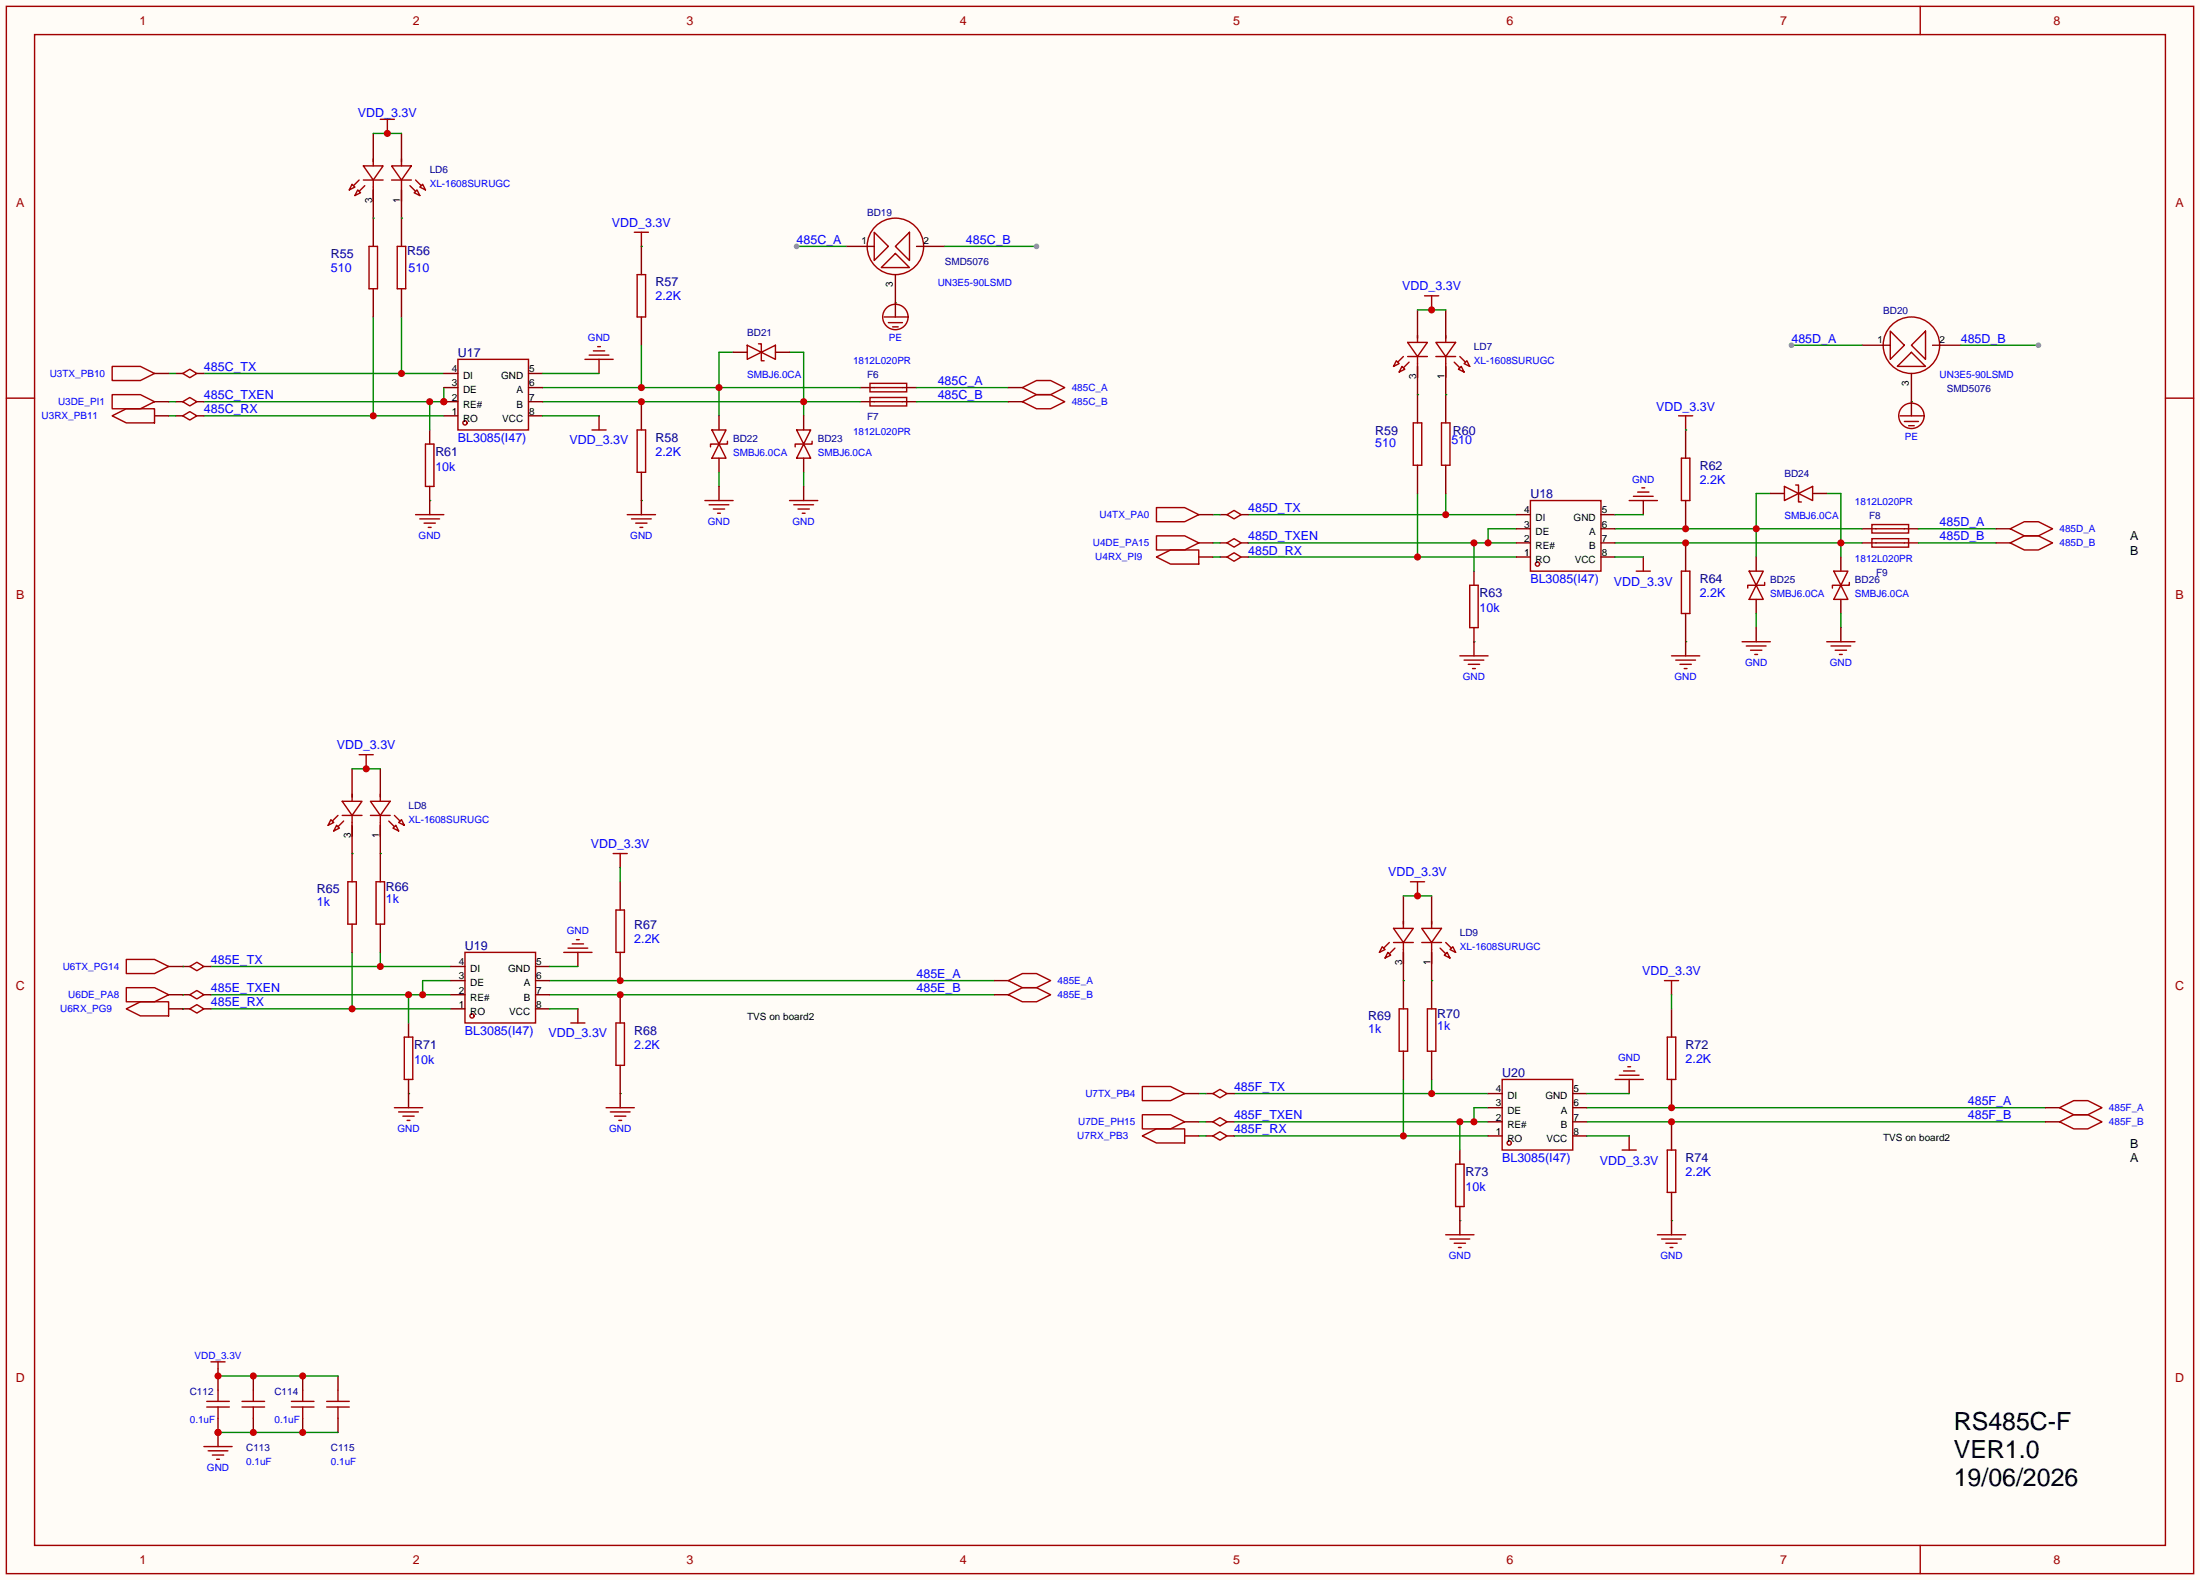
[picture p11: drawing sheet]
<svg xmlns="http://www.w3.org/2000/svg" width="396mm" height="284mm" viewBox="0 0 396 284" stroke-linecap="round" stroke-linejoin="round" font-family="sans-serif">
<path d="M0 0h396v284.2h-396z" fill="#fffcf7"/>
<g fill="none" stroke="#870000" stroke-width=".25">
<path d="M115.4 57v5.1M115.4 44.3v5.1M77.3 77.3v2.6M107.8 74.8h.1M115.4 72.3v5M303.4 77.3v5.1M303.4 77.3h.1M77.3 87.5v2.5M115.4 85v5M303.4 90v5.1M303.4 97.7v5M265.3 102.7v2.6"/>
<path d="M265.3 112.9v2.5M295.8 100.2h.1M303.4 110.4v5M111.6 158.6v5.1M111.6 156.1h.1M111.6 171.3v5.1M111.6 178.9v5.1M73.5 184v2.6M73.5 194.2v2.5M104 181.5h.1M111.6 191.6v5.1"/>
</g>
<g fill="none" stroke="#a10000" stroke-width=".25">
<path d="M1.1 1.1h393.7v282h-393.7zM6.2 6.2h383.6v271.8h-383.6zM345.6 1.1v5.1M114.2 41.8h2.5M114.7 49.4h1.5v7.6h-1.5zM115.4 41.8v2.5M1.1 71.6h5.1M76.6 79.9h1.5v7.6h-1.5zM106.6 77.3h2.5M107.8 74.8v2.5M114.7 77.3h1.5v7.7h-1.5zM302.1 74.8h2.6"/>
<path d="M303.4 74.8v2.5M389.8 71.6h5M302.6 82.4h1.6v7.6h-1.6zM264.5 105.3h1.6v7.6h-1.6zM294.5 102.7h2.6M295.8 100.2v2.5M302.6 102.7h1.6v7.7h-1.6zM110.4 153.5h2.5M111.6 153.5v2.6M110.9 163.7h1.5v7.6h-1.5zM72.8 186.6h1.5v7.6h-1.5zM102.7 184h2.6"/>
<path d="M104 181.5v2.5M110.9 184h1.5v7.6h-1.5zM345.6 278v5.1"/>
</g>
<path d="M72.3 57v10.2M36.7 67.2h43.2" fill="none" stroke="#008700" stroke-width=".25"/>
<circle cx="72.3" cy="67.2" r=".63" fill="#c00"/>
<path d="M67.2 57v17.8M36.7 74.8h43.2" fill="none" stroke="#008700" stroke-width=".25"/>
<circle cx="67.2" cy="74.8" r=".63" fill="#c00"/>
<path d="M77.3 72.3v5M79.9 69.7v2.6h-43.2" fill="none" stroke="#008700" stroke-width=".25"/>
<g fill="#c00">
<circle cx="79.9" cy="72.3" r=".63"/>
<circle cx="77.3" cy="72.3" r=".63"/>
</g>
<path d="M224.7 97.7h48.2M265.3 97.7v5M272.9 95.1h-5.1v2.6" fill="none" stroke="#008700" stroke-width=".25"/>
<g fill="#c00">
<circle cx="267.8" cy="97.7" r=".63"/>
<circle cx="265.3" cy="97.7" r=".63"/>
</g>
<path d="M255.1 88.8v11.4M224.7 100.2h48.2" fill="none" stroke="#008700" stroke-width=".25"/>
<circle cx="255.1" cy="100.2" r=".63" fill="#c00"/>
<path d="M224.7 92.6h48.2M260.2 88.8v3.8" fill="none" stroke="#008700" stroke-width=".25"/>
<circle cx="260.2" cy="92.6" r=".63" fill="#c00"/>
<path d="M98.9 176.4h80" fill="none" stroke="#008700" stroke-width=".25"/>
<circle cx="111.6" cy="176.4" r=".63" fill="#c00"/>
<path d="M38 178.9h43.2M73.5 178.9v5.1M81.2 176.4h-5.1v2.5" fill="none" stroke="#008700" stroke-width=".25"/>
<g fill="#c00">
<circle cx="76.1" cy="178.9" r=".63"/>
<circle cx="73.5" cy="178.9" r=".63"/>
</g>
<path d="M38 173.9h43.2M68.5 171.3v2.6" fill="none" stroke="#008700" stroke-width=".25"/>
<circle cx="68.5" cy="173.9" r=".63" fill="#c00"/>
<path d="M63.4 171.3v10.2M38 181.5h43.2" fill="none" stroke="#008700" stroke-width=".25"/>
<circle cx="63.4" cy="181.5" r=".63" fill="#c00"/>
<path d="M115.4 44.3h.1M303.4 77.3h.1M77.3 90h.1M115.4 90h.1M265.3 115.4h.1M303.4 115.4h.1M111.6 156.1v2.5M98.9 178.9h80M73.5 196.7h.1M111.6 196.7h.1" fill="none" stroke="#008700" stroke-width=".25"/>
<circle cx="111.6" cy="178.9" r=".63" fill="#c00"/>
<path d="M156.6 69h6.6v1.5h-6.6zM157.4 69.7h5" fill="none" stroke="#a10000" stroke-width=".25"/>
<path d="M154.8 69.7h2.6M162.4 69.7h2.6" fill="none" stroke="#870000" stroke-width=".25"/>
<path d="M97.7 69.7h57.1M115.4 62.1v7.6M132 63.4h-2.6v11.4M165 69.7h16.5" fill="none" stroke="#008700" stroke-width=".25"/>
<g fill="#c00">
<circle cx="129.4" cy="69.7" r=".63"/>
<circle cx="115.4" cy="69.7" r=".63"/>
</g>
<path d="M156.6 71.5h6.6v1.5h-6.6zM157.4 72.3h5" fill="none" stroke="#a10000" stroke-width=".25"/>
<path d="M154.8 72.3h2.6M162.4 72.3h2.6" fill="none" stroke="#870000" stroke-width=".25"/>
<path d="M97.7 72.3h57.1M142.1 63.4h2.6v11.4M165 72.3h16.5" fill="none" stroke="#008700" stroke-width=".25"/>
<g fill="#c00">
<circle cx="144.7" cy="72.3" r=".63"/>
<circle cx="115.4" cy="72.3" r=".63"/>
</g>
<path d="M300.9 178.9h.1M300.9 181.5v5.1M300.9 194.2v5.1M262.8 206.9v2.5M262.8 217v2.6M293.2 204.3h.1M300.9 201.8v5.1M300.9 214.5v5.1" fill="none" stroke="#870000" stroke-width=".25"/>
<path d="M299.6 176.4h2.5M300.9 176.4v2.5M300.1 186.6h1.5v7.6h-1.5zM262 209.4h1.5v7.6h-1.5zM292 206.9h2.5M293.2 204.3v2.6M300.1 206.9h1.5v7.6h-1.5z" fill="none" stroke="#a10000" stroke-width=".25"/>
<path d="M285.6 199.3h82.6" fill="none" stroke="#008700" stroke-width=".25"/>
<circle cx="300.9" cy="199.3" r=".63" fill="#c00"/>
<path d="M267.8 199.3h-2.5v2.5M222.1 201.8h45.7M262.8 201.8v5.1" fill="none" stroke="#008700" stroke-width=".25"/>
<g fill="#c00">
<circle cx="265.3" cy="201.8" r=".63"/>
<circle cx="262.8" cy="201.8" r=".63"/>
</g>
<path d="M222.1 196.7h45.7M257.7 194.2v2.5" fill="none" stroke="#008700" stroke-width=".25"/>
<circle cx="257.7" cy="196.7" r=".63" fill="#c00"/>
<path d="M252.6 194.2v10.1M222.1 204.3h45.7" fill="none" stroke="#008700" stroke-width=".25"/>
<circle cx="252.6" cy="204.3" r=".63" fill="#c00"/>
<path d="M300.9 178.9v2.6M262.8 219.6h.1M285.6 201.8h82.6M300.9 219.6h.1" fill="none" stroke="#008700" stroke-width=".25"/>
<circle cx="300.9" cy="201.8" r=".63" fill="#c00"/>
<g fill="none" stroke="#870000" stroke-width=".25">
<path d="M31.6 67.2h1.3M31.6 72.3h1.3M31.6 74.8h1.3M35.4 67.2h1.3M35.4 72.3h1.3M35.4 74.8h1.3M219.6 92.6h1.3M219.6 97.7h1.3M223.4 92.6h1.3M223.4 97.7h1.3M335.2 97.7h2.5M335.2 95.1h2.5"/>
<path d="M342.8 97.7h2.5M342.8 95.1h2.5M219.6 100.2h1.3M223.4 100.2h1.3M32.9 173.9h1.3M32.9 178.9h1.3M36.7 173.9h1.3M36.7 178.9h1.3M32.9 181.5h1.3M36.7 181.5h1.3M217 196.7h1.3M220.9 196.7h1.2"/>
<path d="M217 201.8h1.3M217 204.3h1.3M220.9 201.8h1.2M220.9 204.3h1.2"/>
</g>
<g fill="none" stroke="#a10000" stroke-width=".25">
<path d="M32.9 67.2l1.3-.8 1.2 .8-1.2 .7zM32.9 72.3l1.3-.8 1.2 .8-1.2 .7zM32.9 74.8l1.3-.8 1.2 .8-1.2 .8zM220.9 92.6l1.2-.8 1.3 .8-1.3 .7zM220.9 97.7l1.2-.8 1.3 .8-1.3 .7zM336.9 94.4h6.6v1.5h-6.6zM336.9 96.9h6.6v1.5h-6.6zM337.7 95.1h5.1M337.7 97.7h5.1M220.9 100.2l1.2-.8 1.3 .8-1.3 .8zM34.2 173.9l1.2-.8 1.3 .8-1.3 .7zM34.2 178.9l1.2-.7 1.3 .7-1.3 .8z"/>
<path d="M34.2 181.5l1.2-.8 1.3 .8-1.3 .7zM218.3 196.7l1.3-.7 1.3 .7-1.3 .8zM218.3 201.8l1.3-.8 1.3 .8-1.3 .8zM218.3 204.3l1.3-.7 1.3 .7-1.3 .8z"/>
</g>
<path d="M30.4 67.2h1.2M30.4 74.8h1.2M30.4 72.3h1.2M290.7 97.7h44.5M328.8 88.8h2.5v11.4M345.3 97.7h14M32.9 173.9h.1M32.9 178.9h.1M32.9 181.5h.1M215.8 196.7h1.2M215.8 204.3h1.2M215.8 201.8h1.2" fill="none" stroke="#008700" stroke-width=".25"/>
<g fill="#c00">
<circle cx="303.4" cy="97.7" r=".63"/>
<circle cx="331.3" cy="97.7" r=".63"/>
</g>
<path d="M290.7 95.1h44.5M318.6 88.8h-2.5v11.4M345.3 95.1h14" fill="none" stroke="#008700" stroke-width=".25"/>
<g fill="#c00">
<circle cx="303.4" cy="95.1" r=".63"/>
<circle cx="316.1" cy="95.1" r=".63"/>
</g>
<g fill="none" stroke="#a10000" stroke-width=".25">
<path d="M157.4 41.8l2.5 2.5-2.5 2.6zM161.2 45.6l2.5 2.5h-5.1zM163.7 41.8v5.1l-2.5-2.6z"/>
<circle cx="161.2" cy="44.3" r="5.1"/>
</g>
<path d="M152.3 44.3h5.1M161.2 49.4v5.1M165 44.3h5.1" fill="none" stroke="#870000" stroke-width=".25"/>
<path d="M143.4 44.3h8.9" fill="none" stroke="#008700" stroke-width=".25"/>
<circle cx="143.4" cy="44.3" r=".51" fill="#999"/>
<path d="M161.2 54.5h.1M322.5 62.1h12.7" fill="none" stroke="#008700" stroke-width=".25"/>
<g fill="none" stroke="#a10000" stroke-width=".25">
<path d="M340.2 59.6l2.6 2.5-2.6 2.5zM346.6 59.6v5l-2.6-2.5zM341.5 65.9l2.5-2.5 2.6 2.5z"/>
<circle cx="344" cy="62.1" r="5.1"/>
</g>
<path d="M335.2 62.1h5M344 67.2v5.1M347.9 62.1h5" fill="none" stroke="#870000" stroke-width=".25"/>
<circle cx="322.5" cy="62.1" r=".51" fill="#999"/>
<path d="M67.2 39.2h.1M67.2 24h5.1M72.3 39.2h.1M344 72.3h.1M129.4 85v2.5M144.7 85v2.5M316.1 110.4v2.5M331.3 110.4v2.5" fill="none" stroke="#008700" stroke-width=".25"/>
<g fill="none" stroke="#870000" stroke-width=".25">
<path d="M67.2 24v5.1M67.2 34.2v10.1M69.7 24h.1M72.3 24v5.1M72.3 34.2v10.1M67.2 51.9v5.1M72.3 51.9v5.1M255.1 55.8v5M257.7 55.8h.1M260.2 55.8v5M129.4 74.8v2.5M132 63.4h2.5"/>
<path d="M139.6 63.4h2.5M144.7 74.8v2.5M255.1 65.9v10.2M260.2 65.9v10.2M129.4 82.4v2.6M144.7 82.4v2.6M255.1 83.7v5.1M260.2 83.7v5.1M318.6 88.8h2.6M326.3 88.8h2.5M316.1 100.2v2.5M316.1 107.8v2.6"/>
<path d="M331.3 100.2v2.5M331.3 107.8v2.6M63.4 138.3v5.1M65.9 138.3h.1M68.5 138.3v5.1M63.4 148.5v10.1M68.5 148.5v10.1M63.4 166.2v5.1M68.5 166.2v5.1M252.6 161.2v5M252.6 171.3v10.2M255.1 161.2h.1"/>
<path d="M257.7 161.2v5M257.7 171.3v10.2M252.6 189.1v5.1M257.7 189.1v5.1M39.2 246.3v1.2"/>
</g>
<g fill="none" stroke="#a10000" stroke-width=".25">
<path d="M63.4 33.1l.5 .6-1 .5zM64.4 34.2l.5 .5-1 .5zM64.6 32.4l-1 1M65.4 29.8h3.6l-1.8 2.6zM65.4 32.4h3.6M65.7 33.4l-1.1 1M67.2 28.6v1.2M67.2 32.4v3.8M68.5 21.5h2.5M69.7 21.5v2.5M70.5 29.8h3.5l-1.7 2.6zM70.5 32.4h3.5"/>
<path d="M72.3 28.6v1.2M72.3 32.4v3.8M73.8 33.4l1 1M74.8 32.4l1 1M75.1 34.2l.5 1-1.1-.5zM75.6 33.7l.5-.6 .5 1.1zM66.4 44.3h1.5v7.6h-1.5zM71.5 44.3h1.5v7.6h-1.5zM256.4 53.2h2.6M257.7 53.2v2.6M128.1 77.3h2.6l-1.3 2.6zM129.4 79.9l1.3 2.5h-2.6z"/>
<path d="M130.9 79.4v.5h-3v.5M134.5 62.1l2.5 1.3-2.5 1.2zM136.5 61.8h.5v3.1h.5M137 63.4l2.6-1.3v2.5zM143.4 77.3h2.5l-1.2 2.6zM144.7 79.9l1.2 2.5h-2.5zM146.2 79.4v.5h-3.1v.5M251.3 64.9l.5 .5-1 .5zM252.3 65.9l.6 .5-1.1 .5zM252.6 64.1l-1 1.1M253.4 61.6h3.5l-1.8 2.5zM253.4 64.1h3.5"/>
<path d="M253.6 65.2l-1 1M254.4 76.1h1.5v7.6h-1.5zM255.1 60.3v1.3M255.1 64.1v3.8M258.4 61.6h3.6l-1.8 2.5zM258.4 64.1h3.6M259.5 76.1h1.5v7.6h-1.5zM260.2 60.3v1.3M260.2 64.1v3.8M261.7 65.2l1.1 1M262.8 64.1l1 1.1M263 65.9l.5 1-1-.5z"/>
<path d="M263.5 65.4l.5-.5 .5 1zM321.2 87.5l2.5 1.3-2.5 1.2zM323.2 87.2h.5v3.1h.5M323.7 88.8l2.6-1.3v2.5zM314.8 102.7h2.6l-1.3 2.6zM316.1 105.3l1.3 2.5h-2.6zM317.6 104.8v.5h-3v.5M330.1 102.7h2.5l-1.3 2.6zM331.3 105.3l1.3 2.5h-2.5zM332.9 104.8v.5h-3.1v.5M64.6 135.8h2.6M65.9 135.8v2.5"/>
<path d="M59.6 147.4l.5 .6-1 .5zM60.6 148.5l.5 .5-1 .5zM60.8 146.7l-1 1M61.6 144.1h3.6l-1.8 2.6zM61.6 146.7h3.6M61.8 147.7l-1 1M62.6 158.6h1.5v7.6h-1.5zM63.4 142.9v1.2M63.4 146.7v3.8M66.7 144.1h3.5l-1.7 2.6zM66.7 146.7h3.5M67.7 158.6h1.5v7.6h-1.5z"/>
<path d="M68.5 142.9v1.2M68.5 146.7v3.8M70 147.7l1 1M70.7 149l.5-.5 .6 1zM71 146.7l1 1M71.8 148l.5-.6 .5 1.1zM253.9 158.6h2.5M255.1 158.6v2.6M248.8 170.3l.5 .5-1 .5zM249.8 171.3l.5 .5-1 .5zM250.1 169.5l-1.1 1.1M250.8 167h3.6l-1.8 2.5z"/>
<path d="M250.8 169.5h3.6M251.1 170.6l-1 1M252.6 165.7v1.3M252.6 169.5v3.9M255.9 167h3.6l-1.8 2.5zM255.9 169.5h3.6M257.7 165.7v1.3M257.7 169.5v3.9M259.2 170.6l1 1M260 171.8l.5-.5 .5 1zM260.2 169.5l1 1.1M261 170.8l.5-.5 .5 1z"/>
<path d="M251.8 181.5h1.6v7.6h-1.6zM256.9 181.5h1.5v7.6h-1.5zM38 245h2.5M39.2 245v1.3"/>
</g>
<circle cx="69.7" cy="24" r=".63" fill="#c00"/>
<path d="M63.4 138.3h5.1M63.4 153.5h.1M68.5 153.5h.1" fill="none" stroke="#008700" stroke-width=".25"/>
<circle cx="65.9" cy="138.3" r=".63" fill="#c00"/>
<path d="M255.1 55.8h5.1M255.1 71h.1M260.2 71h.1" fill="none" stroke="#008700" stroke-width=".25"/>
<circle cx="257.7" cy="55.8" r=".63" fill="#c00"/>
<path d="M252.6 176.4h.1M252.6 161.2h5.1M257.7 176.4h.1" fill="none" stroke="#008700" stroke-width=".25"/>
<circle cx="255.1" cy="161.2" r=".63" fill="#c00"/>
<path d="M170.1 44.3h16.5M218.3 97.7h1.3M218.3 92.6h1.3M218.3 100.2h1.3" fill="none" stroke="#008700" stroke-width=".25"/>
<g fill="none" stroke="#a10000" stroke-width=".25">
<path d="M159.1 57h4.1M159.9 58h2.5M160.7 58.8h1M184 69.7l2.6-1.2h2.5l2.5 1.2-2.5 1.3h-2.5zM184 72.3l2.6-1.3h2.5l2.5 1.3-2.5 1.2h-2.5zM342 74.8h4.1M342.8 75.8h2.5M343.5 76.6h1.1M361.8 95.1l2.6-1.2h2.5l2.5 1.2-2.5 1.3h-2.5zM361.8 97.7l2.6-1.3h2.5l2.5 1.3-2.5 1.2h-2.5zM181.5 176.4l2.5-1.3h2.6l2.5 1.3-2.5 1.3h-2.6zM181.5 178.9l2.5-1.2h2.6l2.5 1.2-2.5 1.3h-2.6z"/>
<path d="M370.7 199.3l2.6-1.3h2.5l2.5 1.3-2.5 1.2h-2.5zM370.7 201.8l2.6-1.3h2.5l2.5 1.3-2.5 1.3h-2.5z"/>
<circle cx="161.2" cy="57" r="2.29"/>
<circle cx="344" cy="74.8" r="2.29"/>
</g>
<path d="M161.2 54.5v2.5M181.5 69.7h2.5M181.5 72.3h2.5M344 72.3v2.5M359.3 95.1h2.5M359.3 97.7h2.5M178.9 176.4h2.6M178.9 178.9h2.6M368.2 199.3h2.5M368.2 201.8h2.5" fill="none" stroke="#870000" stroke-width=".25"/>
<circle cx="186.6" cy="44.3" r=".51" fill="#999"/>
<path d="M352.9 62.1h14" fill="none" stroke="#008700" stroke-width=".25"/>
<circle cx="366.9" cy="62.1" r=".51" fill="#999"/>
<g fill="none" stroke="#870000" stroke-width=".25">
<path d="M27.8 67.2h2.6M27.8 74.8h2.6M27.8 72.3h2.6M107.8 64.6v2.6M77.3 90v2.6M115.4 90v2.6M129.4 87.5v2.5M144.7 87.5v2.5M295.8 90v2.6M265.3 115.4v2.6M303.4 115.4v2.6M316.1 112.9v2.5"/>
<path d="M331.3 112.9v2.5M104 171.3v2.6M73.5 196.7v2.6M111.6 196.7v2.6M293.2 194.2v2.5M262.8 219.6v2.5M300.9 219.6v2.5M39.2 247.5v2.6M39.2 255.1v2.6M45.6 247.5v2.6M45.6 255.1v2.6M54.5 247.5v2.6"/>
<path d="M54.5 255.1v2.6M60.8 247.5v2.6M60.8 255.1v2.6"/>
</g>
<g fill="none" stroke="#a10000" stroke-width=".25">
<path d="M20.2 65.9h5.1l2.5 1.3-2.5 1.3h-5.1zM20.2 74.8l2.5-1.3h5.1v2.6h-5.1zM20.2 71h5.1l2.5 1.3-2.5 1.2h-5.1zM105.3 64.6h5.1M106 63.9h3.6M106.8 63.1h2M107.6 62.4h.5M74.8 92.6h5.1M75.6 93.3h3.5M76.3 94.1h2.1M77.1 94.9h.5M112.9 92.6h5.1"/>
<path d="M113.7 93.3h3.5M114.4 94.1h2.1M115.2 94.9h.5M126.9 90h5.1M127.6 90.8h3.6M128.4 91.6h2M129.2 92.3h.5M142.1 90h5.1M142.9 90.8h3.5M143.6 91.6h2.1M144.4 92.3h.5M293.2 90h5.1"/>
<path d="M294 89.3h3.6M294.8 88.5h2M295.5 87.8h.5M262.8 118h5M263.5 118.7h3.6M264.3 119.5h2M300.9 118h5M301.6 118.7h3.6M302.4 119.5h2M313.6 115.4h5M314.3 116.2h3.6M315.1 117h2"/>
<path d="M315.8 117.7h.6M328.8 115.4h5.1M329.6 116.2h3.5M330.3 117h2.1M331.1 117.7h.5M265 120.3h.6M303.1 120.3h.6M101.5 171.3h5.1M102.2 170.6h3.6M103 169.8h2M103.8 169h.5M71 199.3h5.1"/>
<path d="M109.1 199.3h5.1M290.7 194.2h5.1M291.5 193.4h3.5M292.2 192.7h2.1M293 191.9h.5M71.8 200h3.5M72.5 200.8h2M73.3 201.5h.5M109.9 200h3.5M110.6 200.8h2M111.4 201.5h.5M260.2 222.1h5.1"/>
<path d="M261 222.9h3.5M261.7 223.6h2.1M262.5 224.4h.5M298.3 222.1h5.1M299.1 222.9h3.5M299.8 223.6h2.1M300.6 224.4h.5M37.2 253.1h4.1M37.2 252.1h4.1M39.2 250.1v2M39.2 253.1v2M43.6 253.1h4"/>
<path d="M43.6 252.1h4M45.6 250.1v2M45.6 253.1v2M52.5 253.1h4M52.5 252.1h4M54.5 250.1v2M54.5 253.1v2M58.8 253.1h4.1M58.8 252.1h4.1M60.8 250.1v2M60.8 253.1v2"/>
</g>
<path d="M39.2 257.7h21.6" fill="none" stroke="#008700" stroke-width=".25"/>
<g fill="#c00">
<circle cx="39.2" cy="257.7" r=".63"/>
<circle cx="45.6" cy="257.7" r=".63"/>
<circle cx="54.5" cy="257.7" r=".63"/>
</g>
<path d="M39.2 247.5h21.6" fill="none" stroke="#008700" stroke-width=".25"/>
<g fill="#c00">
<circle cx="39.2" cy="247.5" r=".63"/>
<circle cx="45.6" cy="247.5" r=".63"/>
<circle cx="54.5" cy="247.5" r=".63"/>
</g>
<path d="M39.2 257.7v2.5" fill="none" stroke="#870000" stroke-width=".25"/>
<circle cx="39.2" cy="257.7" r=".63" fill="#c00"/>
<g fill="none" stroke="#a10000" stroke-width=".25">
<path d="M82.4 64.6h12.7v12.7h-12.7zM208.2 91.3h5l2.6 1.3-2.6 1.3h-5zM208.2 96.4h5l2.6 1.3-2.6 1.2h-5zM208.2 100.2l2.5-1.3h5.1v2.6h-5.1zM22.7 172.6h5.1l2.6 1.3-2.6 1.2h-5.1zM22.7 177.7h5.1l2.6 1.2-2.6 1.3h-5.1zM22.7 181.5l2.6-1.3h5.1v2.6h-5.1zM205.6 195.5h5.1l2.5 1.2-2.5 1.3h-5.1zM205.6 204.3l2.6-1.2h5v2.5h-5zM205.6 200.5h5.1l2.5 1.3-2.5 1.3h-5.1zM36.7 260.2h5.1M37.5 261h3.5"/>
<path d="M38.2 261.7h2.1M39 262.5h.5"/>
<circle cx="83.7" cy="76.1" r=".38"/>
</g>
<path d="M79.9 74.8h2.5M79.9 72.3h2.5M215.8 92.6h2.5M215.8 97.7h2.5M215.8 100.2h2.5M30.4 173.9h2.5M30.4 178.9h2.5M30.4 181.5h2.5M213.2 196.7h2.6M213.2 204.3h2.6M213.2 201.8h2.6" fill="none" stroke="#870000" stroke-width=".25"/>
<circle cx="79.9" cy="72.3" r=".63" fill="#c00"/>
<g fill="none" stroke="#870000" stroke-width=".25">
<path d="M79.9 69.7h2.5M79.9 67.2h2.5M95.1 69.7h2.6M95.1 67.2h2.6M95.1 72.3h2.6M95.1 74.8h2.6M272.9 97.7h2.6M272.9 95.1h2.6M272.9 92.6h2.6M288.2 97.7h2.5M288.2 95.1h2.5M288.2 92.6h2.5"/>
<path d="M272.9 100.2h2.6M288.2 100.2h2.5M81.2 178.9h2.5M81.2 176.4h2.5M81.2 173.9h2.5M96.4 178.9h2.5M96.4 176.4h2.5M96.4 173.9h2.5M81.2 181.5h2.5M96.4 181.5h2.5M267.8 199.3h2.6M267.8 196.7h2.6"/>
<path d="M283.1 199.3h2.5M283.1 196.7h2.5M267.8 204.3h2.6M267.8 201.8h2.6M283.1 204.3h2.5M283.1 201.8h2.5"/>
</g>
<path d="M97.7 74.8h10.1M97.7 67.2h10.1M290.7 92.6h5.1M290.7 100.2h5.1M98.9 173.9h5.1M98.9 181.5h5.1M285.6 196.7h7.6M285.6 204.3h7.6" fill="none" stroke="#008700" stroke-width=".25"/>
<g fill="none" stroke="#a10000" stroke-width=".25">
<path d="M275.5 90h12.7v12.7h-12.7zM83.7 171.3h12.7v12.7h-12.7zM270.4 194.2h12.7v12.7h-12.7z"/>
<circle cx="276.7" cy="101.5" r=".38"/>
<circle cx="85" cy="182.8" r=".38"/>
<circle cx="271.7" cy="205.6" r=".38"/>
</g>
<g font-size="4.5">
<text x="351.7" y="257.2">RS485C-F</text>
<text x="351.7" y="262.3">VER1.0</text>
<text x="351.7" y="267.4">19/06/2026</text>
</g>
<g font-size="2.2" fill="#a00000">
<text x="25.1" y="4.5">1</text>
<text x="74.3" y="4.5">2</text>
<text x="123.5" y="4.5">3</text>
<text x="172.8" y="4.5">4</text>
<text x="222" y="4.5">5</text>
<text x="271.2" y="4.5">6</text>
<text x="320.4" y="4.5">7</text>
<text x="369.6" y="4.5">8</text>
<text x="2.9" y="37.2">A</text>
<text x="391.6" y="37.2">A</text>
<text x="2.9" y="107.7">B</text>
<text x="391.6" y="107.7">B</text>
<text x="2.9" y="178.2">C</text>
<text x="391.5" y="178.2">C</text>
<text x="2.9" y="248.7">D</text>
<text x="391.5" y="248.7">D</text>
<text x="25.1" y="281.4">1</text>
<text x="74.3" y="281.4">2</text>
<text x="123.5" y="281.4">3</text>
<text x="172.8" y="281.4">4</text>
<text x="222" y="281.4">5</text>
<text x="271.2" y="281.4">6</text>
<text x="320.4" y="281.4">7</text>
<text x="369.6" y="281.4">8</text>
</g>
<g font-size="2.2" fill="#00f">
<text x="64.4" y="21">VDD_3.3V</text>
<text x="110.1" y="40.8">VDD_3.3V</text>
<text x="143.4" y="43.9">485C_A</text>
<text x="173.9" y="43.9">485C_B</text>
<text x="59.6" y="49">510</text>
<text x="73.5" y="49">510</text>
<text x="252.4" y="52.3">VDD_3.3V</text>
<text x="118" y="54">2.2K</text>
<text x="322.5" y="61.7">485D_A</text>
<text x="352.9" y="61.7">485D_B</text>
<text x="36.7" y="66.7">485C_TX</text>
<text x="36.7" y="71.8">485C_TXEN</text>
<text x="168.8" y="69.3">485C_A</text>
<text x="168.8" y="71.8">485C_B</text>
<text x="36.7" y="74.4">485C_RX</text>
<text x="298.1" y="73.8">VDD_3.3V</text>
<text x="82.4" y="79.4">BL3085(I47)</text>
<text x="102.5" y="79.9">VDD_3.3V</text>
<text x="118" y="82">2.2K</text>
<text x="247.5" y="80.5">510</text>
<text x="261.2" y="79.9">510</text>
<text x="78.4" y="84.8">10k</text>
<text x="305.9" y="87.1">2.2K</text>
<text x="224.7" y="92.1">485D_TX</text>
<text x="349.1" y="94.7">485D_A</text>
<text x="224.7" y="97.2">485D_TXEN</text>
<text x="224.7" y="99.8">485D_RX</text>
<text x="349.1" y="97.2">485D_B</text>
<text x="275.5" y="104.8">BL3085(I47)</text>
<text x="290.5" y="105.3">VDD_3.3V</text>
<text x="305.9" y="107.4">2.2K</text>
<text x="266.3" y="110.2">10k</text>
<text x="60.6" y="134.8">VDD_3.3V</text>
<text x="106.3" y="152.6">VDD_3.3V</text>
<text x="249.8" y="157.7">VDD_3.3V</text>
<text x="57" y="163">1k</text>
<text x="69.5" y="162.5">1k</text>
<text x="38" y="173.4">485E_TX</text>
<text x="114.2" y="169.6">2.2K</text>
<text x="38" y="178.5">485E_TXEN</text>
<text x="165" y="176">485E_A</text>
<text x="165" y="178.5">485E_B</text>
<text x="295.6" y="175.4">VDD_3.3V</text>
<text x="38" y="181">485E_RX</text>
<text x="246.3" y="185.9">1k</text>
<text x="258.7" y="185.4">1k</text>
<text x="74.5" y="191.4">10k</text>
<text x="83.7" y="186.1">BL3085(I47)</text>
<text x="98.7" y="186.6">VDD_3.3V</text>
<text x="114.2" y="188.7">2.2K</text>
<text x="303.4" y="191.2">2.2K</text>
<text x="222.1" y="196.3">485F_TX</text>
<text x="222.1" y="201.4">485F_TXEN</text>
<text x="222.1" y="203.9">485F_RX</text>
<text x="354.2" y="198.8">485F_A</text>
<text x="354.2" y="201.4">485F_B</text>
<text x="270.4" y="209">BL3085(I47)</text>
<text x="287.9" y="209.5">VDD_3.3V</text>
<text x="263.8" y="214.3">10k</text>
<text x="303.4" y="211.5">2.2K</text>
</g>
<g font-size="2.2" fill="#000080">
<text x="59.6" y="46.4">R55</text>
<text x="73.3" y="45.9">R56</text>
<text x="118" y="51.5">R57</text>
<text x="82.4" y="64.2">U17</text>
<text x="78.4" y="82">R61</text>
<text x="118" y="79.4">R58</text>
<text x="247.5" y="78.2">R59</text>
<text x="261.5" y="78.2">R60</text>
<text x="275.5" y="89.6">U18</text>
<text x="305.9" y="84.5">R62</text>
<text x="266.3" y="107.4">R63</text>
<text x="305.9" y="104.8">R64</text>
<text x="57" y="160.7">R65</text>
<text x="69.5" y="160.2">R66</text>
<text x="114.2" y="167.1">R67</text>
<text x="83.7" y="170.9">U19</text>
<text x="246.3" y="183.6">R69</text>
<text x="258.7" y="183.1">R70</text>
<text x="74.5" y="188.7">R71</text>
<text x="114.2" y="186.1">R68</text>
<text x="303.4" y="188.7">R72</text>
<text x="270.4" y="193.7">U20</text>
<text x="303.4" y="209">R74</text>
<text x="263.8" y="211.5">R73</text>
</g>
<g font-size="2.2">
<text x="383.4" y="97.2">A</text>
<text x="383.4" y="99.8">B</text>
<text x="383.4" y="209">A</text>
<text x="383.4" y="206.4">B</text>
</g>
<g font-size="1.8" fill="#000080">
<text x="77.3" y="31.2">LD6</text>
<text x="156.1" y="38.8">BD19</text>
<text x="170.1" y="47.7">SMD5076</text>
<text x="339" y="56.6">BD20</text>
<text x="134.5" y="60.4">BD21</text>
<text x="265.3" y="62.9">LD7</text>
<text x="156.1" y="68">F6</text>
<text x="350.4" y="70.5">SMD5076</text>
<text x="156.1" y="75.6">F7</text>
<text x="132" y="79.4">BD22</text>
<text x="147.2" y="79.4">BD23</text>
<text x="321.2" y="85.8">BD24</text>
<text x="336.4" y="93.4">F8</text>
<text x="318.6" y="104.8">BD25</text>
<text x="333.9" y="104.8">BD26</text>
<text x="337.7" y="103.6">F9</text>
<text x="73.5" y="145.5">LD8</text>
<text x="262.8" y="168.3">LD9</text>
<text x="34.2" y="250.9">C112</text>
<text x="49.4" y="250.9">C114</text>
<text x="44.3" y="261">C113</text>
<text x="59.6" y="261">C115</text>
</g>
<g font-size="1.8" fill="#00f">
<text x="77.3" y="33.7">XL-1608SURUGC</text>
<text x="168.8" y="51.5">UN3E5-90LSMD</text>
<text x="105.8" y="61.4">GND</text>
<text x="153.5" y="65.5">1812L020PR</text>
<text x="160" y="61.4">PE</text>
<text x="265.3" y="65.5">XL-1608SURUGC</text>
<text x="9" y="67.8">U3TX_PB10</text>
<text x="134.5" y="68">SMBJ6.0CA</text>
<text x="192.9" y="70.3">485C_A</text>
<text x="349.1" y="68">UN3E5-90LSMD</text>
<text x="7.5" y="75.4">U3RX_PB11</text>
<text x="10.5" y="72.8">U3DE_PI1</text>
<text x="192.9" y="72.8">485C_B</text>
<text x="132" y="82">SMBJ6.0CA</text>
<text x="147.2" y="82">SMBJ6.0CA</text>
<text x="153.5" y="78.2">1812L020PR</text>
<text x="342.8" y="79.2">PE</text>
<text x="293.8" y="86.8">GND</text>
<text x="127.4" y="94.4">GND</text>
<text x="142.7" y="94.4">GND</text>
<text x="197.9" y="93.2">U4TX_PA0</text>
<text x="321.2" y="93.4">SMBJ6.0CA</text>
<text x="333.9" y="90.9">1812L020PR</text>
<text x="370.7" y="95.7">485D_A</text>
<text x="75.3" y="97">GND</text>
<text x="113.4" y="97">GND</text>
<text x="196.7" y="98.2">U4DE_PA15</text>
<text x="197.1" y="100.8">U4RX_PI9</text>
<text x="333.9" y="101">1812L020PR</text>
<text x="370.7" y="98.2">485D_B</text>
<text x="318.6" y="107.4">SMBJ6.0CA</text>
<text x="333.9" y="107.4">SMBJ6.0CA</text>
<text x="314.1" y="119.8">GND</text>
<text x="329.3" y="119.8">GND</text>
<text x="263.3" y="122.4">GND</text>
<text x="301.4" y="122.4">GND</text>
<text x="73.5" y="148">XL-1608SURUGC</text>
<text x="102" y="168.1">GND</text>
<text x="262.8" y="170.9">XL-1608SURUGC</text>
<text x="11.3" y="174.4">U6TX_PG14</text>
<text x="12.3" y="179.5">U6DE_PA8</text>
<text x="190.4" y="177">485E_A</text>
<text x="190.4" y="179.5">485E_B</text>
<text x="10.8" y="182.1">U6RX_PG9</text>
<text x="291.2" y="190.9">GND</text>
<text x="195.4" y="197.3">U7TX_PB4</text>
<text x="71.5" y="203.6">GND</text>
<text x="109.6" y="203.6">GND</text>
<text x="194.1" y="202.4">U7DE_PH15</text>
<text x="379.6" y="199.8">485F_A</text>
<text x="379.6" y="202.4">485F_B</text>
<text x="193.9" y="204.9">U7RX_PB3</text>
<text x="260.8" y="226.5">GND</text>
<text x="298.9" y="226.5">GND</text>
<text x="35" y="244.5">VDD_3.3V</text>
<text x="34.2" y="256">0.1uF</text>
<text x="49.4" y="256">0.1uF</text>
<text x="44.3" y="263.6">0.1uF</text>
<text x="59.6" y="263.6">0.1uF</text>
<text x="37.2" y="264.6">GND</text>
</g>
<g font-size="1.8">
<text x="67" y="36.4" transform="rotate(-90 67 36.4)">3</text>
<text x="72" y="36.4" transform="rotate(-90 72 36.4)">1</text>
<text x="155.1" y="43.9">1</text>
<text x="166.2" y="43.9">2</text>
<text x="160.7" y="51.7" transform="rotate(-90 160.7 51.7)">3</text>
<text x="338" y="61.7">1</text>
<text x="349.1" y="61.7">2</text>
<text x="81.3" y="69.5">3</text>
<text x="81.3" y="67">4</text>
<text x="83.4" y="70.8">DE</text>
<text x="83.4" y="68.2">DI</text>
<text x="90.2" y="68.2">GND</text>
<text x="93" y="70.8">A</text>
<text x="95.2" y="67">5</text>
<text x="95.2" y="69.5">6</text>
<text x="254.9" y="68.2" transform="rotate(-90 254.9 68.2)">3</text>
<text x="260" y="68.2" transform="rotate(-90 260 68.2)">1</text>
<text x="343.6" y="69.5" transform="rotate(-90 343.6 69.5)">3</text>
<text x="81.3" y="74.6">1</text>
<text x="81.3" y="72">2</text>
<text x="83.4" y="75.9">RO</text>
<text x="83.4" y="73.3">RE#</text>
<text x="90.4" y="75.9">VCC</text>
<text x="93" y="73.3">B</text>
<text x="95.2" y="72">7</text>
<text x="95.2" y="74.6">8</text>
<text x="274.3" y="94.9">3</text>
<text x="274.3" y="92.4">4</text>
<text x="276.4" y="93.6">DI</text>
<text x="283.2" y="93.6">GND</text>
<text x="288.3" y="92.4">5</text>
<text x="288.3" y="94.9">6</text>
<text x="274.3" y="100">1</text>
<text x="274.3" y="97.4">2</text>
<text x="276.4" y="101.3">RO</text>
<text x="276.4" y="98.7">RE#</text>
<text x="276.4" y="96.2">DE</text>
<text x="283.4" y="101.3">VCC</text>
<text x="286" y="96.2">A</text>
<text x="286" y="98.7">B</text>
<text x="288.3" y="97.4">7</text>
<text x="288.3" y="100">8</text>
<text x="63.2" y="150.7" transform="rotate(-90 63.2 150.7)">3</text>
<text x="68.2" y="150.7" transform="rotate(-90 68.2 150.7)">1</text>
<text x="82.6" y="173.6">4</text>
<text x="96.5" y="173.6">5</text>
<text x="252.4" y="173.6" transform="rotate(-90 252.4 173.6)">3</text>
<text x="257.5" y="173.6" transform="rotate(-90 257.5 173.6)">1</text>
<text x="82.6" y="178.7">2</text>
<text x="82.6" y="176.2">3</text>
<text x="84.6" y="180">RE#</text>
<text x="84.6" y="177.5">DE</text>
<text x="84.6" y="174.9">DI</text>
<text x="91.5" y="174.9">GND</text>
<text x="94.3" y="177.5">A</text>
<text x="94.3" y="180">B</text>
<text x="96.5" y="176.2">6</text>
<text x="96.5" y="178.7">7</text>
<text x="82.6" y="181.3">1</text>
<text x="84.6" y="182.5">RO</text>
<text x="91.7" y="182.5">VCC</text>
<text x="96.5" y="181.3">8</text>
<text x="134.5" y="183.6">TVS on board2</text>
<text x="269.3" y="196.5">4</text>
<text x="271.3" y="197.8">DI</text>
<text x="278.2" y="197.8">GND</text>
<text x="283.2" y="196.5">5</text>
<text x="269.3" y="201.6">2</text>
<text x="269.3" y="199">3</text>
<text x="271.3" y="202.9">RE#</text>
<text x="271.3" y="200.3">DE</text>
<text x="280.9" y="200.3">A</text>
<text x="280.9" y="202.9">B</text>
<text x="283.2" y="199">6</text>
<text x="283.2" y="201.6">7</text>
<text x="269.3" y="204.1">1</text>
<text x="271.3" y="205.4">RO</text>
<text x="278.4" y="205.4">VCC</text>
<text x="283.2" y="204.1">8</text>
<text x="339" y="205.2">TVS on board2</text>
</g>
</svg>
